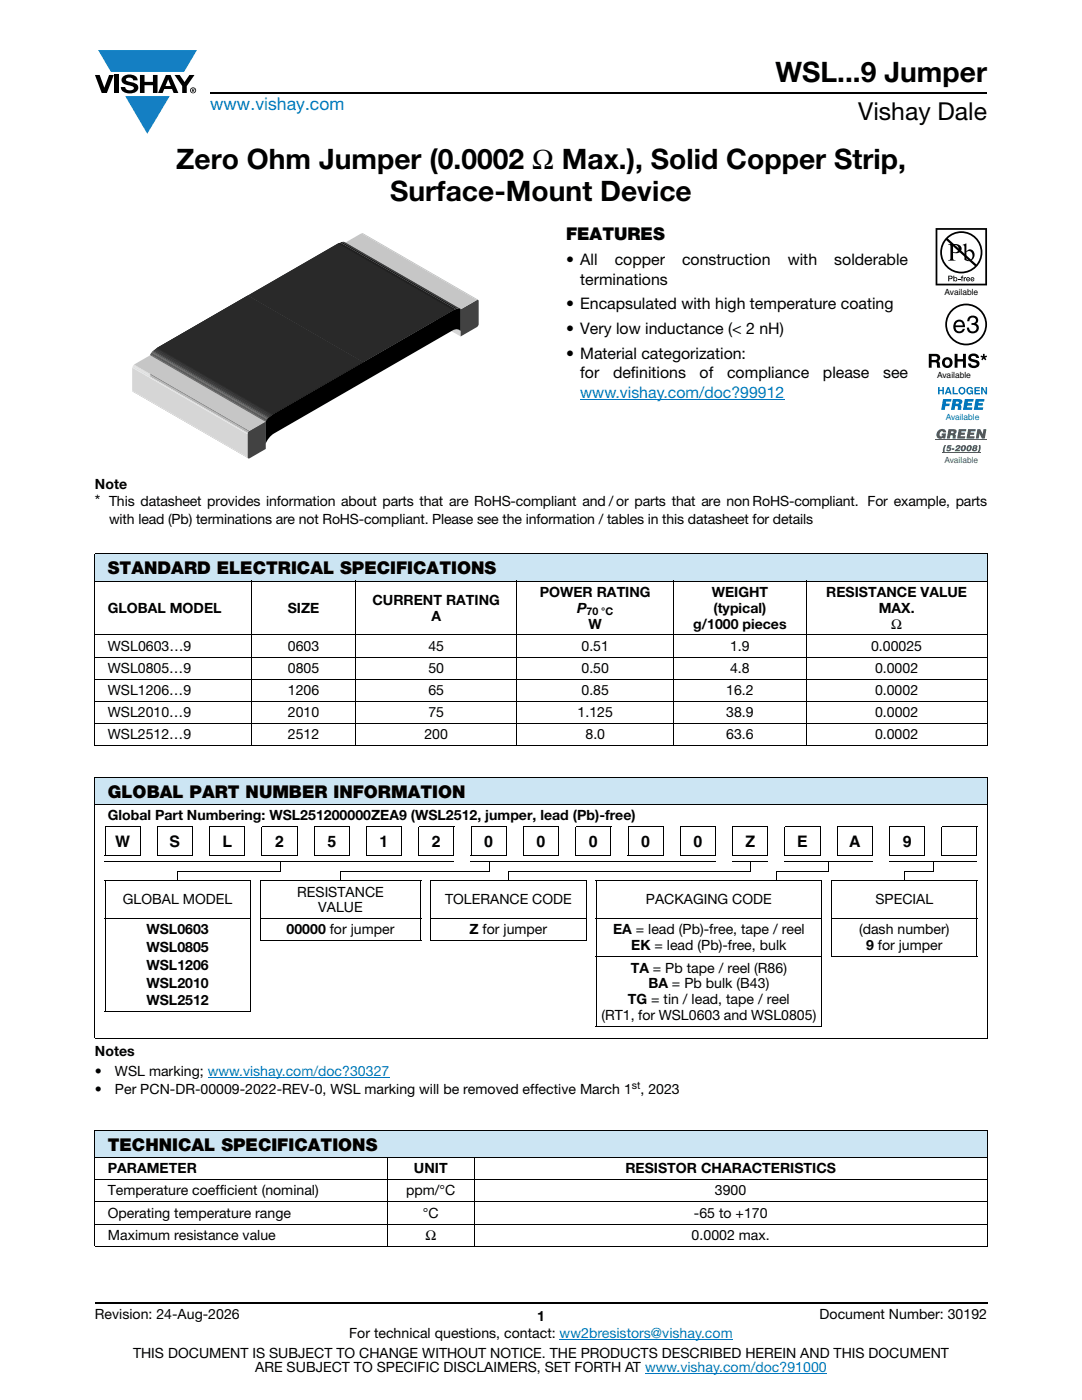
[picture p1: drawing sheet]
<svg xmlns="http://www.w3.org/2000/svg" width="216mm" height="279mm" viewBox="0 0 216 279" stroke-linecap="round" stroke-linejoin="round" font-family="sans-serif">
<g fill="#147fc3">
<path d="M19.6 10h19.7l-2.6 4.3h-1.1h-13.5z"/>
<path d="M25 19.2h8.9l-4.5 7.5z"/>
</g>
<g fill="#000">
<path d="M18.9 15h1l.9 2.5 1-2.5h.9l-1.4 3.6h-1zM22.9 15h.9v3.6h-.9zM24.6 15.3a2.1 2.1 0 0 1 2.8 .3l.1 .4h-.9a.79 .79 0 0 0-.7-.5 .79 .79 0 0 0-.8 .4l.3 .3 1 .2a1.08 1.08 0 0 1 1.2 1 1.08 1.08 0 0 1-1.1 1.2 1.73 1.73 0 0 1-2.4-1.2h.9a.96 .96 0 0 0 .8 .6 .96 .96 0 0 0 .9-.4 1.31 1.31 0 0 0-1.2-.6 1.03 1.03 0 0 1-1.1-.6 1.03 1.03 0 0 1 .2-1.1zM27.9 15h.9v1.3h1.7v-1.3h.9v3.6h-.9v-1.6h-1.7v1.6h-.9zM34.8 15h1.1l.9 1.4 1-1.4h1l-1.5 2.2v1.4h-.9v-1.4z"/>
<path d="M33.6 15.9l.5 1.3h-1.1zM33.1 15l-1.6 3.6h1l.3-.8h1.5l.3 .8h1l-1.6-3.6z"/>
<path d="M38.4 17.8h.2v.2h-.2zM38.3 17.7v.7h.1v-.3l.4 .3-.2-.3 .2-.2-.1-.2z"/>
<path d="M38.1 18a.46 .46 0 0 1 .9 0 .46 .46 0 0 1-.9 0zM37.9 18a.6 .6 0 0 0 1.2 0 .6 .6 0 0 0-1.2 0z"/>
</g>
<path d="M42 18.6h155M18.9 260h178.1" fill="none" stroke="#000" stroke-width=".36"/>
<path d="M115.8 79.6h40.7M41.4 215h36.3M111.7 267.3h34.5M128.7 274h36.3" fill="none" stroke="#007ec4" stroke-width=".2"/>
<path d="M72.1 46.6l23.1 13.3z" fill="#bababa"/>
<path d="M72.1 46.6l23.1 13.2z" fill="#b3b3b3"/>
<path d="M72.2 46.5l23.1 13.3z" fill="#ababab"/>
<path d="M72.2 46.5l23.1 13.3z" fill="#a4a4a4"/>
<path d="M72.2 46.5l23.1 13.3z" fill="#9d9d9d"/>
<path d="M72.3 46.5l23 13.3z" fill="#969696"/>
<path d="M72.3 46.5l23 13.3z" fill="#8f8f8f"/>
<path d="M72.3 46.5l23.1 13.3z" fill="#888"/>
<path d="M72.3 46.5l23.1 13.3z" fill="#818181"/>
<path d="M72.3 46.5l23.1 13.3z" fill="#797979"/>
<path d="M72.3 46.5l23.1 13.3z" fill="#727272"/>
<path d="M72.4 46.5l23 13.3z" fill="#6b6b6b"/>
<path d="M68.9 48.4l23 13.3v5.4l-23-13.3z" fill="#d6d6d6"/>
<path d="M68.6 52.5l23.1 13.3zM68.6 52.5l23.1 13.4zM68.7 52.6l23.1 13.3zM68.8 52.6l23.1 13.4zM68.8 52.7l23.1 13.3zM68.8 52.7l23.1 13.4zM68.9 52.8l23 13.3z" fill="#000"/>
<path d="M91.9 61.7l3.3-1.8h.3v5l-.3 .4-3.3 1.8z" fill="#424242"/>
<path d="M68.9 48.4l3.2-1.8 23.1 13.3-3.3 1.8z" fill="#c6c6c6"/>
<path d="M49.4 59l18.1-10.4 23 13.3-18 10.4z" fill="#292929"/>
<path d="M49.4 59l18.1-10.4 23 13.3-18 10.4z" fill="none" stroke="#292929" stroke-width=".35"/>
<path d="M67.5 48.6l.4-.2 23 13.3-.4 .2z" fill="#202020"/>
<path d="M67.9 48.4l.3-.1 23.1 13.3-.4 .1z" fill="#181818"/>
<path d="M68.2 48.3l.2-.1 23 13.3-.1 .1z" fill="#101010"/>
<path d="M68.4 48.2l23.1 13.3z" fill="#080808"/>
<path d="M68.5 48.2l23.1 13.3zM68.6 48.2l23.1 13.3zM68.7 48.2l23 13.3zM68.7 48.2l23.1 13.3zM68.7 48.2l23.1 13.4zM68.7 48.3l23.1 13.3z" fill="#000"/>
<path d="M30 70.9l23 13.3v4.3l-23-13.3z" fill="#494949"/>
<path d="M30.5 70.1a40 40 0 0 1 6.2-3.8l12.7-7.3 23.1 13.3-12.7 7.3a40 40 0 0 0-6.2 3.8l-.6 .8-23-13.3z" fill="#292929"/>
<path d="M30 70.8l23 13.4z" fill="#666"/>
<path d="M30.1 70.6l23 13.3-.1 .3-23-13.4z" fill="#727272"/>
<path d="M30.2 70.5l23 13.3-.1 .1-23-13.3z" fill="#666"/>
<path d="M30.4 70.2l23.1 13.3-.3 .3-23-13.3z" fill="#727272"/>
<path d="M30.4 70.2l.2-.2 23 13.3-.1 .2z" fill="#666"/>
<path d="M30.6 70l.2-.1 23 13.3-.2 .1z" fill="#494949"/>
<path d="M30.8 69.9l.2-.2 23 13.3-.2 .2z" fill="#414141"/>
<path d="M31 69.7l.2-.2 23.1 13.3-.3 .2z" fill="#393939"/>
<path d="M31.2 69.5l.3-.2 23.1 13.3-.3 .2z" fill="#313131"/>
<path d="M31.5 69.3l17.9-10.3 23.1 13.3-17.9 10.3z" fill="#292929"/>
<path d="M31.5 69.3l17.9-10.3 23.1 13.3-17.9 10.3z" fill="none" stroke="#292929" stroke-width=".35"/>
<path d="M53.6 83.4a40.1 40.1 0 0 1 6.2-3.8l30.8-17.7a1.04 1.04 0 0 1 1.3-.2v4.4a1.36 1.36 0 0 0-1.9 0l-35.3 20.4-.9 .7-.8 1.3v-4.3z" fill="#000"/>
<path d="M26.5 78.2l23 13.3z" fill="#5d5d5d"/>
<path d="M26.5 78.2l23 13.3z" fill="#646464"/>
<path d="M26.5 78.2l23 13.3z" fill="#6b6b6b"/>
<path d="M26.4 78.2l23.1 13.3z" fill="#727272"/>
<path d="M26.4 78.2l23.1 13.3z" fill="#797979"/>
<path d="M26.4 78.1l23.1 13.4z" fill="#818181"/>
<path d="M26.4 78.1l23.1 13.3z" fill="#888"/>
<path d="M26.4 78.1l23.1 13.3z" fill="#8f8f8f"/>
<path d="M26.4 78.1l23.1 13.3z" fill="#969696"/>
<path d="M26.4 78.1l23.1 13.3z" fill="#9d9d9d"/>
<path d="M26.4 78.1l23 13.3z" fill="#a4a4a4"/>
<path d="M26.4 78.1l23 13.3z" fill="#ababab"/>
<path d="M26.4 78l23 13.4z" fill="#b3b3b3"/>
<path d="M26.4 78l23 13.4z" fill="#bababa"/>
<path d="M26.4 78l23 13.3z" fill="#c1c1c1"/>
<path d="M26.4 78l23 13.3z" fill="#c8c8c8"/>
<path d="M26.4 78l23 13.3z" fill="#cfcfcf"/>
<path d="M26.7 72.8l3.3-1.9 23 13.3-3.2 1.9z" fill="#c6c6c6"/>
<path d="M26.4 73.4l23 13.3v4.6l-23-13.3z" fill="#d6d6d6"/>
<path d="M26.4 73.4l23 13.3z" fill="#cfcfcf"/>
<path d="M26.4 73.3l23 13.4z" fill="#d6d6d6"/>
<path d="M26.4 73.3l23 13.3z" fill="#dcdcdc"/>
<path d="M26.5 73l23 13.3-.1 .3-23-13.3z" fill="#dedede"/>
<path d="M26.5 73l23.1 13.3h-.1l-23-13.3z" fill="#dcdcdc"/>
<path d="M26.6 72.9l23.1 13.3-.1 .1-23.1-13.3z" fill="#dedede"/>
<path d="M26.6 72.9l23.1 13.2z" fill="#dcdcdc"/>
<path d="M26.6 72.8l23.1 13.3z" fill="#d6d6d6"/>
<path d="M26.7 72.8l23 13.3z" fill="#cfcfcf"/>
<path d="M26.7 72.8l23.1 13.3z" fill="#c8c8c8"/>
<path d="M26.7 72.8l23.1 13.3z" fill="#c1c1c1"/>
<path d="M26.7 72.8l23.1 13.3z" fill="#bababa"/>
<path d="M49.6 86.2l3.4-2v5.4l-3.4 1.9-.2-.2v-4.6z" fill="#424242"/>
<g fill="#000">
<path d="M193.3 63.2a1.07 1.07 0 0 1 1.3-.1 1.07 1.07 0 0 1 .5 1.2l-.4 .3a1.06 1.06 0 0 1 .5 1.4 1.06 1.06 0 0 1-1.4 .5h-.2a1.02 1.02 0 0 1-.7-1.1h.5a.71 .71 0 0 0 .9 .7 .71 .71 0 0 0 .3-1.2l-.7-.1v-.3a.59 .59 0 0 0 .8-.4 .59 .59 0 0 0-.6-.7 .66 .66 0 0 0-.7 .7h-.4z"/>
<path d="M189 64.8a3.8 3.8 0 0 1 7.6 0 3.8 3.8 0 0 1-7.6 0zM188.6 64.8a4.2 4.2 0 0 0 8.4 0 4.2 4.2 0 0 0-8.4 0z"/>
<path d="M190.9 64.4l-.2 .5h1.4a.7 .7 0 0 0-.4-.7 .7 .7 0 0 0-.8 .2zM190.7 64.1a1.18 1.18 0 0 1 1.4-.1 1.18 1.18 0 0 1 .5 1.3h-1.9a.73 .73 0 0 0 .5 .8 .73 .73 0 0 0 .9-.5h.4a1.21 1.21 0 0 1-1.6 .8 1.21 1.21 0 0 1-.6-1.6z"/>
</g>
<g fill="#0160ae">
<path d="M187.2 77.3h.3v.5h.5v-.5h.3v1.4h-.3v-.7h-.5v.7h-.3z"/>
<path d="M190.1 77.3h.3v1.1h.7v.3h-1z"/>
<path d="M193 77.4a.68 .68 0 0 1 1.2 .3l-.9-.2a.55 .55 0 0 0-.2 .6 .55 .55 0 0 0 .4 .4l.4-.3h-.3v-.3h.6v.8h-.2l-.1-.2a.71 .71 0 0 1-1 0 .71 .71 0 0 1 .1-1.1z"/>
<path d="M194.5 77.3h1v.2h-.8v.3h.8v.3h-.8v.3h.8v.3h-1z"/>
<path d="M195.8 77.3h.3l.6 1v-1h.3v1.4h-.3l-.6-1v1h-.3z"/>
<path d="M188.2 79.6h1.7l-.1 .5h-1l-.1 .4h.8l-.1 .5h-.8l-.1 .8h-.7z"/>
<path d="M192.5 79.6h1.8l-.1 .5h-1.1v.4h.9l-.1 .5h-.9l-.1 .3h1.1l-.1 .5h-1.8z"/>
<path d="M194.7 79.6h1.7v.5h-1.1v.4h.8v.5h-.9l-.1 .3h1.1l-.1 .5h-1.8z"/>
<path d="M189.2 77.6l-.2 .5h.4zM189 77.3h.4l.5 1.4h-.3l-.1-.3h-.6l-.1 .3h-.3z"/>
<path d="M191.5 78a.47 .47 0 0 0 .9 0 .47 .47 0 0 0-.9 0zM191.2 78a.75 .75 0 0 1 1.5 0 .75 .75 0 0 1-1.5 0z"/>
<path d="M190.8 80.1l-.1 .5 .6-.1-.1-.3zM190.1 79.6l1.8 .2a.63 .63 0 0 1-.3 1l.2 .2v.8h-.7v-.6l-.3-.2h-.2l-.1 .8h-.7z"/>
</g>
<g fill="#000">
<path d="M191.2 55.6h.4v.2h-.4zM191.9 55.1l.3-.1-.2 .2 .2 .1v.2h-.2v.6h-.1v-.6h-.2zM192.3 55.3h.2v.2l.3-.2v.2h-.3v.6h-.2zM190.5 70.6h.6v1.1h1.1v-1.1h.5v2.8h-.5v-1.3h-1.1v1.3h-.6zM193.5 70.8a1.15 1.15 0 0 1 1.9 .6h-.6v-.1a.68 .68 0 0 0-1-.1v.3l.2 .1a1.29 1.29 0 0 1 1.4 1 1.17 1.17 0 0 1-1.1 .9 1.17 1.17 0 0 1-1.1-1h.5l.1 .2a.67 .67 0 0 0 1.1-.1l-.3-.2-.5-.2a.81 .81 0 0 1-.9-.5 .81 .81 0 0 1 .3-.9zM195.7 71l.4 .1v-.5h.4v.5l.4-.1 .1 .2-.5 .2 .3 .3-.2 .2-.3-.3-.3 .3-.2-.2 .3-.3-.4-.2z"/>
<path d="M189.1 47.6a3.9 3.9 0 0 1 5.3-.1 3.9 3.9 0 0 1 .4 5.3zM188.8 47.9l5.7 5.2a3.9 3.9 0 0 1-5.3 .1 3.9 3.9 0 0 1-.4-5.3zM187.6 50.4a4.2 4.2 0 0 0 8.4 0 4.2 4.2 0 0 0-8.4 0z"/>
<path d="M189.4 55.2v.3h.4v-.3zM189.2 55l.7 .1 .2 .3-.2 .3h-.5v.4h-.2z"/>
<path d="M190.2 48.9v1.4a.75 .75 0 0 0 1.1-.7 .75 .75 0 0 0-1.1-.7zM189.2 48.7a2.81 2.81 0 0 1 2.4 .4 .97 .97 0 0 1 0 1.2 .97 .97 0 0 1-1.2 .2l-.2-.1v1.1v.3l.5 .2h-1.5l.3-.1 .1-.4v-2.3v-.2z"/>
<path d="M190.4 55.7a.26 .26 0 0 0 .5 0 .26 .26 0 0 0-.5 0zM190.2 55h.2v.4a.38 .38 0 0 1 .5 .1 .38 .38 0 0 1 0 .5 .38 .38 0 0 1-.5 0l-.2 .1z"/>
<path d="M192.8 50.3v1.4l.2 .1a.72 .72 0 0 0 .8 0 .72 .72 0 0 0 .3-.8 .72 .72 0 0 0-.4-.8 .72 .72 0 0 0-.9 .1zM192.1 48.9l.7-.3v1.6a.89 .89 0 0 1 1.1-.4 .89 .89 0 0 1 .6 1.1 1.23 1.23 0 0 1-.7 1.1 1.23 1.23 0 0 1-1.4-.2v-2.7z"/>
<path d="M193 55.5v.2h.4l-.2-.3zM193 55.4h.4l.2 .4h-.6v.1h.5a.42 .42 0 0 1-.6 .1 .42 .42 0 0 1 .1-.6z"/>
<path d="M193.9 55.5l-.1 .2h.4l-.2-.3zM193.8 55.4h.5l.1 .4h-.6l.1 .1h.5a.42 .42 0 0 1-.7 .1 .42 .42 0 0 1 .1-.6z"/>
<path d="M187 45.9h9.6v10.7h-9.6zM186.7 45.5v11.5h10.3v-11.5z"/>
<path d="M185.9 71.1v.7h.9a.38 .38 0 0 0 .1-.6zM185.3 70.6h1.4a.78 .78 0 0 1 .8 .4 .78 .78 0 0 1-.1 .9l-.2 .2a.97 .97 0 0 1 .4 1.1l.1 .2h-.7l-.2-1-.9-.1v1.1h-.6z"/>
<path d="M188.8 71.8a.63 .63 0 0 0-.3 .8 .63 .63 0 0 0 .8 .3 .63 .63 0 0 0 .2-.7 .63 .63 0 0 0-.7-.4zM187.9 72.4a1.1 1.1 0 0 1 2.2 0 1.1 1.1 0 0 1-2.2 0z"/>
</g>
<path d="M186.7 87.8h10.3" fill="none" stroke="#1f9047" stroke-width=".2"/>
<g fill="#1f9047">
<path d="M187.2 86a.91 .91 0 0 1 .9-.4 .91 .91 0 0 1 .7 .7h-.6l-.3-.2a.56 .56 0 0 0-.4 .4 .56 .56 0 0 0 .3 .6l.3-.2h-.2v-.4h.9l-.2 1h-.4v-.2a.82 .82 0 0 1-1.1 .1 .82 .82 0 0 1-.1-1.1z"/>
<path d="M191.3 85.7h1.5v.4h-1v.3h.8l-.1 .4h-.8v.3h.9l-.1 .4h-1.5z"/>
<path d="M193.2 85.7h1.5l-.1 .4h-.9v.3h.7v.4h-.8l-.1 .3h1l-.1 .4h-1.6z"/>
<path d="M195 85.6h.6l.5 1.1 .1-1.1h.6l-.3 1.9h-.6l-.5-1-.1 1h-.6z"/>
<path d="M188.5 88.8h.3l-.3 .8v.8h-.3v-.8z"/>
<path d="M189.1 88.8h.8l-.1 .3h-.5l-.1 .2h.5a.52 .52 0 0 1-.2 .7 .52 .52 0 0 1-.7-.3l.5 .1 .2-.1-.2-.2h-.4z"/>
<path d="M190 89.5h.4v.3h-.5z"/>
<path d="M190.8 89a.5 .5 0 0 1 .5-.2 .5 .5 0 0 1 .4 .4l-.7 .6h.6l-.1 .3h-1l.8-.9-.1-.1-.2 .2h-.4z"/>
<path d="M189.8 86.1l-.1 .4 .5-.1 .1-.1-.1-.2zM189.3 85.7l1.5 .1a.54 .54 0 0 1-.3 .8l.2 .3v.6h-.6v-.5l-.3-.1h-.1l-.2 .6h-.6z"/>
<path d="M192.2 89.2l-.2 .4 .2 .2 .2-.5-.1-.2zM191.9 89a.51 .51 0 0 1 .8 .1 .66 .66 0 0 1-.2 .8 .66 .66 0 0 1-.8 0v-.5z"/>
<path d="M193.3 89.2l-.1 .4 .1 .2 .3-.5-.2-.2zM193.1 89a.51 .51 0 0 1 .8 .1 .66 .66 0 0 1-.2 .8 .66 .66 0 0 1-.8 0l-.1-.5z"/>
</g>
<path d="M188 90.3h7.7" fill="none" stroke="#1f9047" stroke-width=".2"/>
<g fill="#1f9047">
<path d="M195.3 88.8h.3l.1 .8a.72 .72 0 0 1-.7 .8l.3-.8z"/>
<path d="M194.5 89.1l-.1 .2h.2l.1-.2zM194.4 89.6v.2h.2v-.2zM194.2 89a.52 .52 0 0 1 .8 .2l-.2 .2 .2 .3a.55 .55 0 0 1-.5 .4 .55 .55 0 0 1-.6-.4l.3-.3-.1-.2z"/>
</g>
<g fill="#cce5f3">
<path d="M18.9 110.5h178.1v5.5h-178.1z"/>
<path d="M18.9 155.1h178.1v5.5h-178.1z"/>
<path d="M18.9 225.6h178.1v5.5h-178.1z"/>
</g>
<g fill="none" stroke="#000" stroke-width=".2">
<path d="M18.9 110.5h178.1M18.9 116h178.1M18.9 110.6v38.1M50.2 115.9v33M71 115.9v33M103.1 115.9v33M134.4 115.9v33M160.9 115.9v33M197 110.6v38.1M18.9 126.7h178.1M18.9 131.1h178.1M18.9 135.6h178.1"/>
<path d="M18.9 140h178.1M18.9 144.4h178.1M18.9 148.8h178.1M18.9 155.1h178.1M18.9 155.2v51.9M197 155.2v51.9M18.9 160.6h178.1M20.8 175.8h29.2M20.9 170.7h7.1M20.9 172h69.8M21 165v5.7M21 175.9v25.9"/>
<path d="M21 165h7M28 165v5.8M31.3 170.7h7.1M31.4 165v5.7M31.4 165h7.1M35.5 174h20.5M38.4 165v5.8M41.7 170.7h7.1M41.8 165h7.1M41.8 165v5.7M48.8 165v5.8M50 175.9v25.9"/>
<path d="M51.9 175.8h32.1M51.9 175.9v11.8M52.2 170.7h7.1M52.3 165v5.7M52.3 165h7.1M55.9 171.9v2.1M59.3 165v5.8M62.6 170.7h7.1M62.7 165v5.7M62.7 165h7.1M68 174h29.7M69.7 165v5.8"/>
<path d="M73 170.7h7.1M73.1 165v5.7M73.1 165h7.1M80.1 165v5.8M83.5 170.7h7.1M83.6 165v5.7M83.6 165h7.1M83.9 175.9v11.8M85.9 175.8h31.1M86 175.9v11.8M90.6 165v5.8M93.9 170.7h7.1"/>
<path d="M93.9 172h49M94 165h7.1M94 165v5.7M97.7 171.9v2.1M101 165v5.8M101.4 174h48.5M104.4 170.7h7M104.5 165v5.7M104.5 165h7M111.4 165v5.8M114.8 170.7h7.1M114.9 165h7.1"/>
<path d="M114.9 165v5.7M116.9 175.9v11.8M118.9 175.8h45.1M119 175.9v28.9M121.9 165v5.8M125.2 170.7h7.1M125.3 165v5.7M125.3 165h7.1M132.3 165v5.8M135.7 170.7h7.1M135.8 165h7.1M135.8 165v5.7"/>
<path d="M142.8 165v5.8M146.1 170.7h7.1M146.1 172h7.2M146.2 165v5.7M146.2 165h7.1M149.8 171.9v2.1M153.2 165v5.8M154.9 174h10.5M156.5 170.7h7.1M156.5 172h17.7M156.6 165h7.1M156.6 165v5.7"/>
<path d="M163.6 165v5.8M164 175.9v28.9M165.3 171.9v2.1M165.9 175.8h29.2M165.9 175.9v15M167 170.7h7.1M167.1 165h7.1M167.1 165v5.7M174.1 165v5.8M177.4 170.7h7.1M177.5 165h7.1M177.5 172h17.5"/>
<path d="M177.5 165v5.7M180.4 174h5.9M184.5 165v5.8M186.2 171.9v2.1M187.9 170.7h7M187.9 165h7.1M187.9 165v5.7M194.9 165v5.8M194.9 175.9v15M20.8 183.4h29.2M51.9 183.4h32.1M51.9 187.8h32.1"/>
<path d="M85.9 183.4h31.1M85.9 187.8h31.1M118.9 183.4h45.1M118.9 191h45.1M165.9 183.4h29.2M165.9 191h29.2M18.9 207.2h178.1M20.8 201.9h29.2M118.9 204.9h45.1M18.9 225.6h178.1M18.9 231.1h178.1M18.9 235.5h178.1"/>
<path d="M18.9 239.9h178.1M18.9 225.6v23M77.3 230.9v17.9M94.7 230.9v17.9M197 225.6v23M18.9 244.3h178.1M18.9 248.7h178.1"/>
</g>
<path d="M35.4 173.9h.1v1.9h-.1zM67.9 173.9h.2v1.9h-.2zM101.3 173.9h.2v1.9h-.2zM154.9 173.9h.1v1.9h-.1zM177.4 171.9l.1 .1zM180.4 173.9h.1v1.9h-.1z" fill="#000"/>
<g font-size="5.6">
<text x="154.7" y="16.4">WSL...9 Jumper</text>
<text x="35.2" y="33.8">Zero Ohm Jumper (0.0002 Ω Max.), Solid Copper Strip,</text>
<text x="77.8" y="40.1">Surface-Mount Device</text>
</g>
<text font-size="4.9" x="171.3" y="24">Vishay Dale</text>
<text font-size="3.5" fill="#007ec4" x="42" y="21.9">www.vishay.com</text>
<g font-size="3.5">
<text x="112.9" y="47.9">FEATURES</text>
<text x="21.5" y="114.6">STANDARD ELECTRICAL SPECIFICATIONS</text>
<text x="21.5" y="159.3">GLOBAL PART NUMBER INFORMATION</text>
<text x="21.5" y="229.7">TECHNICAL SPECIFICATIONS</text>
</g>
<g font-size="3.2">
<text x="112.9" y="52.9">• All</text>
<text x="122.7" y="52.9">copper</text>
<text x="136.1" y="52.9">construction</text>
<text x="157.2" y="52.9">with</text>
<text x="166.5" y="52.9">solderable</text>
<text x="115.8" y="56.8">terminations</text>
<text x="112.9" y="61.7">• Encapsulated with high temperature coating</text>
<text x="112.9" y="66.7">• Very low inductance (&lt; 2 nH)</text>
<text x="112.9" y="71.6">• Material categorization:</text>
<text x="115.8" y="75.5">for</text>
<text x="122.3" y="75.5">definitions</text>
<text x="139.6" y="75.5">of</text>
<text x="145.1" y="75.5">compliance</text>
<text x="164.2" y="75.5">please</text>
<text x="176.2" y="75.5">see</text>
<text x="18.9" y="101.1">*</text>
<text x="23" y="169">W</text>
<text x="33.8" y="169">S</text>
<text x="44.4" y="169">L</text>
<text x="54.9" y="169">2</text>
<text x="65.3" y="169">5</text>
<text x="75.8" y="169">1</text>
<text x="86.2" y="169">2</text>
<text x="96.6" y="169">0</text>
<text x="107.1" y="169">0</text>
<text x="117.5" y="169">0</text>
<text x="128" y="169">0</text>
<text x="138.4" y="169">0</text>
<text x="148.7" y="169">Z</text>
<text x="159.1" y="169">E</text>
<text x="169.4" y="169">A</text>
<text x="180.1" y="169">9</text>
</g>
<text font-size="3.2" fill="#007ec4" x="115.8" y="79.4">www.vishay.com/doc?99912</text>
<g font-size="2.8">
<text x="18.9" y="97.5">Note</text>
<text x="21.8" y="101.1">This datasheet provides information about parts that are RoHS-compliant and / or parts that are non RoHS-compliant. For example, parts</text>
<text x="21.8" y="104.6">with lead (Pb) terminations are not RoHS-compliant. Please see the information / tables in this datasheet for details</text>
<text x="107.7" y="119.1">POWER RATING</text>
<text x="142" y="119.1">WEIGHT</text>
<text x="164.9" y="119.1">RESISTANCE VALUE</text>
<text x="21.5" y="122.3">GLOBAL MODEL</text>
<text x="57.4" y="122.3">SIZE</text>
<text x="74.3" y="120.7">CURRENT RATING</text>
<text x="86.1" y="123.8">A</text>
<text x="115.1" y="122.3">P</text>
<text x="117.4" y="125.4">W</text>
<text x="138.3" y="125.4">g/1000 pieces</text>
<text x="142.4" y="122.3">(typical)</text>
<text x="175.3" y="122.3">MAX.</text>
<text x="177.8" y="125.4">Ω</text>
<text x="21.5" y="129.9">WSL0603…9</text>
<text x="57.4" y="129.9">0603</text>
<text x="85.5" y="129.9">45</text>
<text x="116" y="129.9">0.51</text>
<text x="145.7" y="129.9">1.9</text>
<text x="173.8" y="129.9">0.00025</text>
<text x="21.5" y="134.3">WSL0805…9</text>
<text x="57.4" y="134.3">0805</text>
<text x="85.5" y="134.3">50</text>
<text x="116" y="134.3">0.50</text>
<text x="145.7" y="134.3">4.8</text>
<text x="174.6" y="134.3">0.0002</text>
<text x="21.5" y="138.7">WSL1206…9</text>
<text x="21.5" y="143.1">WSL2010…9</text>
<text x="57.4" y="138.7">1206</text>
<text x="57.4" y="143.1">2010</text>
<text x="85.5" y="138.7">65</text>
<text x="85.5" y="143.1">75</text>
<text x="115.2" y="143.1">1.125</text>
<text x="116" y="138.7">0.85</text>
<text x="144.9" y="138.7">16.2</text>
<text x="144.9" y="143.1">38.9</text>
<text x="174.6" y="138.7">0.0002</text>
<text x="174.6" y="143.1">0.0002</text>
<text x="21.5" y="147.5">WSL2512…9</text>
<text x="57.4" y="147.5">2512</text>
<text x="84.7" y="147.5">200</text>
<text x="116.8" y="147.5">8.0</text>
<text x="144.9" y="147.5">63.6</text>
<text x="174.6" y="147.5">0.0002</text>
<text x="21.5" y="163.7">Global Part Numbering: WSL251200000ZEA9 (WSL2512, jumper, lead (Pb)-free)</text>
<text x="59.3" y="178.9">RESISTANCE</text>
<text x="24.5" y="180.5">GLOBAL MODEL</text>
<text x="63.5" y="182.1">VALUE</text>
<text x="88.8" y="180.5">TOLERANCE CODE</text>
<text x="128.9" y="180.5">PACKAGING CODE</text>
<text x="174.7" y="180.5">SPECIAL</text>
<text x="29.2" y="186.5">WSL0603</text>
<text x="29.2" y="190">WSL0805</text>
<text x="57.2" y="186.5">00000 for jumper</text>
<text x="93.7" y="186.5">Z for jumper</text>
<text x="122.3" y="186.5">EA = lead (Pb)-free, tape / reel</text>
<text x="125.9" y="189.7">EK = lead (Pb)-free, bulk</text>
<text x="171.4" y="186.5">(dash number)</text>
<text x="172.8" y="189.7">9 for jumper</text>
<text x="29.2" y="193.6">WSL1206</text>
<text x="29.2" y="197.1">WSL2010</text>
<text x="125.9" y="194.1">TA = Pb tape / reel (R86)</text>
<text x="129.4" y="197.3">BA = Pb bulk (B43)</text>
<text x="29.2" y="200.6">WSL2512</text>
<text x="120" y="203.6">(RT1, for WSL0603 and WSL0805)</text>
<text x="125.3" y="200.4">TG = tin / lead, tape / reel</text>
<text x="18.9" y="210.8">Notes</text>
<text x="18.9" y="214.7">•</text>
<text x="22.9" y="214.7">WSL marking; www.vishay.com/doc?30327</text>
<text x="18.9" y="218.2">•</text>
<text x="22.9" y="218.2">Per PCN-DR-00009-2022-REV-0, WSL marking will be removed effective March 1 , 2023</text>
<text x="21.5" y="234.2">PARAMETER</text>
<text x="21.5" y="238.6">Temperature coefficient (nominal)</text>
<text x="81" y="238.6">ppm/°C</text>
<text x="82.6" y="234.2">UNIT</text>
<text x="124.8" y="234.2">RESISTOR CHARACTERISTICS</text>
<text x="142.7" y="238.6">3900</text>
<text x="21.5" y="243">Operating temperature range</text>
<text x="84.4" y="243">°C</text>
<text x="138.5" y="243">-65 to +170</text>
<text x="21.5" y="247.4">Maximum resistance value</text>
<text x="84.9" y="247.4">Ω</text>
<text x="138" y="247.4">0.0002 max.</text>
<text x="18.9" y="263.3">Revision: 24-Aug-2026</text>
<text x="107.2" y="263.6">1</text>
<text x="163.6" y="263.3">Document Number: 30192</text>
<text x="69.7" y="267.1">For technical questions, contact: ww2bresistors@vishay.com</text>
<text x="26.5" y="271">THIS DOCUMENT IS SUBJECT TO CHANGE WITHOUT NOTICE. THE PRODUCTS DESCRIBED HEREIN AND THIS DOCUMENT</text>
<text x="50.9" y="273.8">ARE SUBJECT TO SPECIFIC DISCLAIMERS, SET FORTH AT www.vishay.com/doc?91000</text>
</g>
<g font-size="2.1">
<text x="117" y="122.8">70 °C</text>
<text x="126.1" y="217.4">st</text>
</g>
<g font-size="1.7">
<text x="188.5" y="58.9">Available</text>
<text x="187" y="75.4">Available</text>
</g>
<text font-size="1.7" fill="#0160ae" x="188.7" y="83.8">Available</text>
<text font-size="1.7" fill="#1f9047" x="188.5" y="92.3">Available</text>
</svg>
